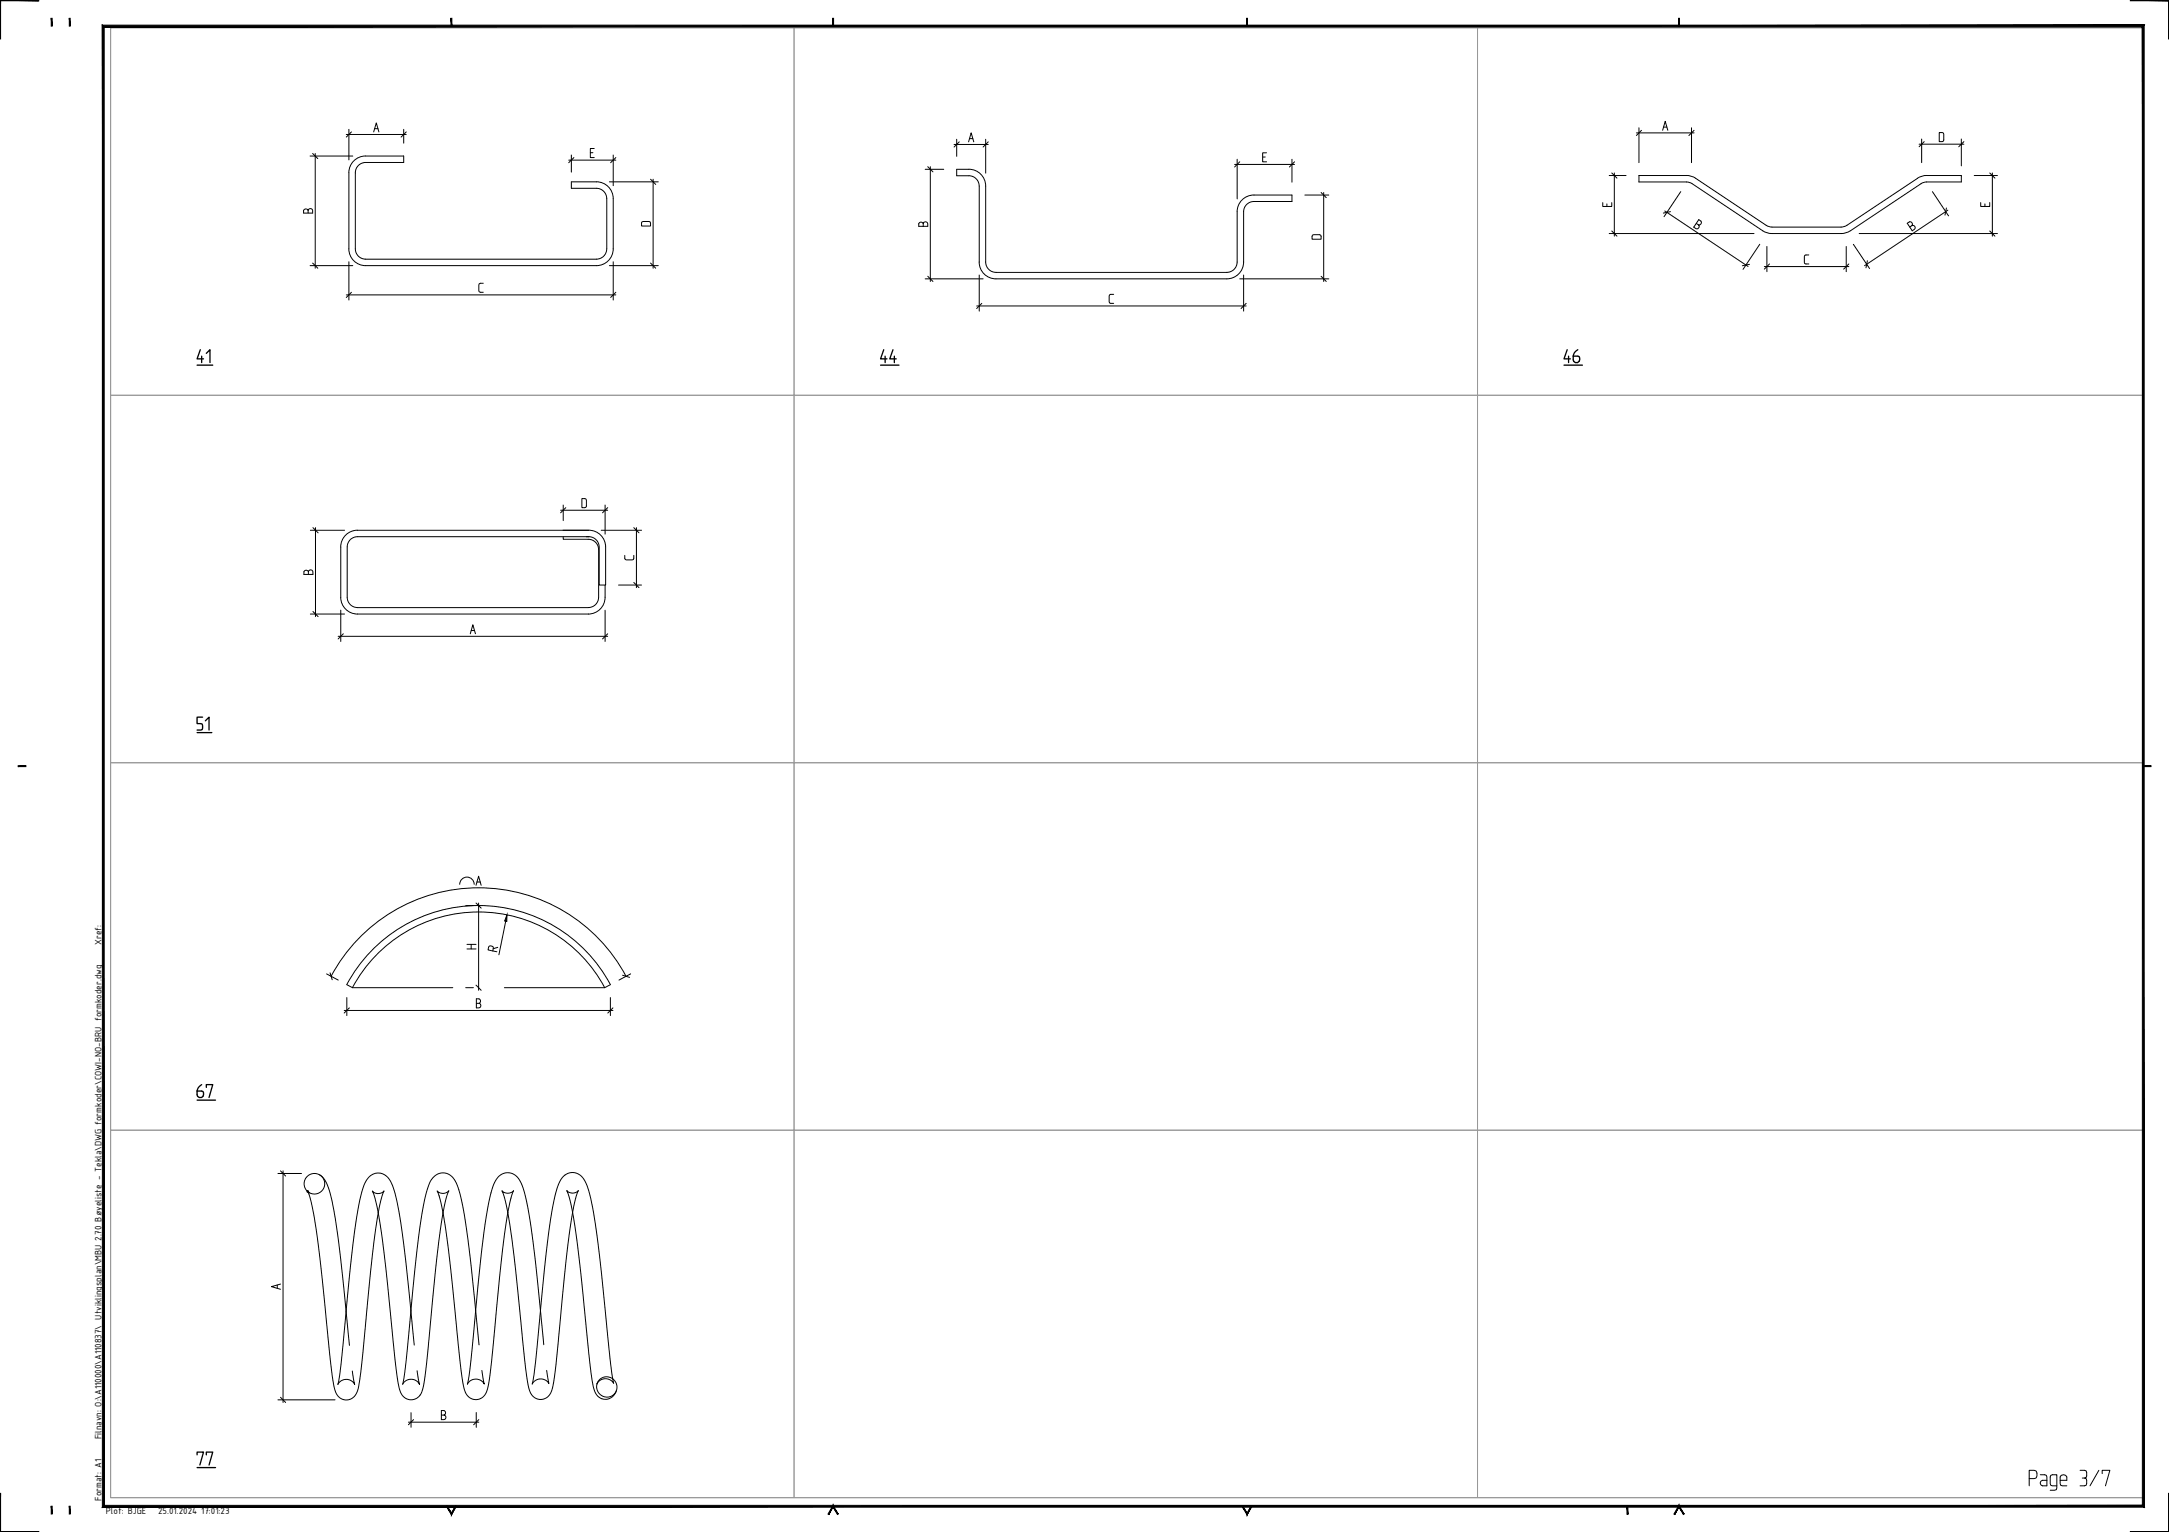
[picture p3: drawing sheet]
<svg xmlns="http://www.w3.org/2000/svg" width="841mm" height="594mm" viewBox="0 0 841 594" stroke-linecap="round" stroke-linejoin="round" font-family="sans-serif">
<path d="M42.9 10.8h788.1h-258.1v142.5h258.1h-258.1v142.5h258.1h-258.1v142.5h258.1h-258.1v142.5h258.1h-788.1zM42.9 10.8h265v142.5h-265zM307.9 10.8h265v142.5h-265zM42.9 153.3h265v142.5h-265zM307.9 153.3h265v142.5h-265zM42.9 295.8h265v142.5h-265zM307.9 295.8h265v142.5h-265zM42.9 438.3h265v142.5h-265zM307.9 438.3h265v142.5h-265z" fill="none" stroke="#989898" stroke-width=".39"/>
<!-- layer: _utsidejern -->
<g fill="none" stroke="#000" stroke-width=".39">
<path d="M135.3 67a6.5 6.5 0 0 1 6.5-6.5h14.7v2.5h-14.7a4 4 0 0 0-4 4v29.5a4 4 0 0 0 4 4h89.5a4 4 0 0 0 4-4v-19.5M135.3 67v29.5M235.3 77a4 4 0 0 0-4-4h-9.8v-2.5h9.8a6.5 6.5 0 0 1 6.5 6.5M237.8 77v19.5a6.5 6.5 0 0 1-6.5 6.5h-89.5a6.5 6.5 0 0 1-6.5-6.5M656.1 71.2l27.4 18.3 1.7 .8 1.9 .3h26.8M657.5 69.2l27.4 18.2M657.5 69.1l-1.7-.8-1.9-.3-18.4 .1v2.5h18.4l2.2 .6M743.5 69.1l2.9-1h14.1v2.5h-13.4l-1.4 .2-28.2 18.7-1.7 .8-1.9 .3M743.5 69.2l-27.4 18.2M479.7 82.1a6.5 6.5 0 0 1 6.5-6.5h14.8v2.5h-14.8a4 4 0 0 0-4 4v19.5a6.5 6.5 0 0 1-6.5 6.5h-89.5a6.5 6.5 0 0 1-6.5-6.5v-29.4a4 4 0 0 0-4-4.1h-4.7v-2.4h4.7a6.5 6.5 0 0 1 6.5 6.4v29.5a4 4 0 0 0 4 4h89.5a4 4 0 0 0 4-4M479.7 82.1v19.5M684.9 87.4l2.2 .6"/>
<path d="M687.1 88.1h26.8M716.1 87.4l-2.2 .6M218.4 205.6h9.9a6.5 6.5 0 0 1 6.5 6.5v14.8h-2.5v-14.8a4 4 0 0 0-4-4M218.4 208.1v1h9.7a4 4 0 0 1 4 4M228.1 205.6h-89.5a6.5 6.5 0 0 0-6.5 6.5v19.5a6.5 6.5 0 0 0 6.5 6.5h89.5a6.5 6.5 0 0 0 6.5-6.5v-4.7M228.4 208.1h-89.8a4 4 0 0 0-4 4v19.5a4 4 0 0 0 4 4M232.1 213.1v18.5M138.6 235.6h89.5M232.1 231.6a4 4 0 0 1-4 4M145.5 367.2a57.9 57.9 0 0 1 91.2 14.6l-2.2 1.2a55.4 55.4 0 0 0-97.8 0l-2.2-1.2 4.2-6.7 3.2-4.1zM124 455.6a10.2 10.2 0 0 1 4 7.1 194.7 194.7 0 0 1 4.4 28.1l1.8 17.7M119.3 462l.8 .6"/>
<path d="M148.9 461.9l-.5 .9a121.8 121.8 0 0 0-4.1 24.9l-3.6 36.6a79.5 79.5 0 0 1-2.4 15.8 4.4 4.4 0 0 1-4.7 2.7 4.4 4.4 0 0 1-3.8-3.8l-1.2-7.5-2-19.2a389.8 389.8 0 0 0-5.9-46.1l-1.3-4.1M174 461.8l-.2 .3a55.7 55.7 0 0 0-3 14.7l-1.8 14.6-3.2 33.5a56.9 56.9 0 0 1-2.7 15.8 4.5 4.5 0 0 1-4.9 2 4.5 4.5 0 0 1-3.3-4.1l-1.6-10.6-4.3-41.7-2.3-16M199.1 461.7a43.3 43.3 0 0 0-2.9 13l-2.5 20.6-3 32.2a40.4 40.4 0 0 1-2.6 13.3 4.5 4.5 0 0 1-4.9 1.8 4.5 4.5 0 0 1-3.3-4.2l-1.2-7.4-1.5-15a685.4 685.4 0 0 0-4.6-41l-.8-4.7M222 470.1l2.9 20.6 3.9 38.2a32.8 32.8 0 0 0 2.5 12 4.3 4.3 0 0 0 4.4 1.6 4.3 4.3 0 0 0 3.3-3.3M224.2 461.7l-.5 1.4a120.6 120.6 0 0 0-3.9 23.1l-3.5 35.6a77.2 77.2 0 0 1-2.8 18.5 4.5 4.5 0 0 1-5 2.2 4.5 4.5 0 0 1-3.5-4.2l-1.2-7.4-1.6-15.7a599.6 599.6 0 0 0-4.8-41.9l-.5-3M159.3 508.3a401.4 401.4 0 0 0-5.5-42.9 16.4 16.4 0 0 0-3.9-9.2 5.2 5.2 0 0 0-8.4 2.5 112.8 112.8 0 0 0-5 26.8l-4.2 43-1.3 8.3M184.4 508.2l-2.3-22.4a133.4 133.4 0 0 0-4.9-26.3 5.7 5.7 0 0 0-6.7-4.5l-2 1a10.9 10.9 0 0 0-3.3 6.8 223.7 223.7 0 0 0-4.4 29.8l-3.3 34.9-1.4 9.3M209.6 508.2l-3.5-30.8a71.9 71.9 0 0 0-4.4-19.4 5.3 5.3 0 0 0-5.2-3.2 5.3 5.3 0 0 0-4.7 3.8 104.7 104.7 0 0 0-4.8 24.6l-4.4 44.1-1.4 9.4M237.6 534.7l-1.1-7.9-3.3-33.3a181.4 181.4 0 0 0-5.5-33.5 6.4 6.4 0 0 0-6.1-5.3 6.9 6.9 0 0 0-5.5 5.8 183.7 183.7 0 0 0-5 31.9l-3.4 35.8-1.3 8.5"/>
<circle cx="121.9" cy="459" r="4"/>
<circle cx="235.3" cy="537.8" r="4"/>
</g>
<!-- layer: K033D -->
<g fill="none" stroke="#000" stroke-width=".39">
<path d="M122.2 59.5v44.5M134.3 52.1h23.2M135.3 50.2v11.8M144.9 51.2l1-3.5 1 3.5M145.3 49.9h1.2M156.5 50.2v5.3M228.9 59.2h1M230.4 57.6h-1.5v3.5h1.5M369.9 56h13.3M371 54v6.6M375.6 55l1-3.5 1 3.5M375.9 53.8h1.3"/>
<path d="M382.2 54v13.1M491.1 59.3h-1.5v3.5h1.5M634.5 51.5h22.4M635.5 49.5v13.6M644.7 50.5l1-3.5 1 3.5M645.1 49.3h1.2M655.9 49.5v13.6M744.1 55.9h17.4M745.1 53.9v9.2M751.9 51.4l1.7 .3 .1 2.6-.3 .5-1.5 .1zM760.5 53.9v10.4M120.2 60.5h16.6"/>
<path d="M220.5 62.1h18.3M221.5 60.1v6.7M236.3 70.5h19M237.8 60.1v11.9M253.2 69.5v34.5M358.7 65.7h7.2M360.7 64.6v44.5M478.7 63.8h23.3M479.7 61.8v15.3M489.6 60.9h1M501 61.8v8.8M506 75.6h9.2"/>
<path d="M513.3 74.6v34.5M621.5 78.6v1.5h3.5v-1.5M623.1 79.1v1M624 68.1h6.5M625.9 67.1v24.5M651.7 74.3l-6.5 9.7M749.3 74.3l6.3 9.4M765.5 68.1h9M768 78.6v1.5h3.5v-1.5M769.6 79.1v1M772.5 67.1v24.5M117.8 81.4l.9-.4 .8 .6 .4-.6h.9l.4 .6v1h-3.5z"/>
<path d="M119.5 81.6v1M249 86h3l.3 1.6h-3.5zM356.6 86.3h1l.4 .5 .4-.7h1l.3 .7v1h-3.5v-1zM358 86.8v1M508.9 91.3l.5-.3 2.6 .1 .3 1.7h-3.6zM624 90.6h56.1M645.5 81.8l32.3 21.5M657.7 86.6l.8 .6M658.7 85.2l.8 .5 .2 .6-.5 .9h-.7l.3 1-.8 .5-1.3-.6zM682.3 94.7l-6.4 9.8M685.1 95.6v9.8M701.4 98.9l-1.5 .1-.3 .5 .1 2.6 1.7 .3"/>
<path d="M715.9 95.6v9.8M718.6 94.7l6.3 9.4M720.9 90.6h53.6M739.5 86.6l.9-.6 .6 .1 .5 .8-.2 .6 1.1 .2 .1 .9-1 .9zM741.3 87.5l-.8 .5M755.3 81.5l-32.3 21.5M120.2 103h16.6M134.3 114.4h104.5M135.3 101.5v14.8M187.4 109.8l-1.5 .2-.2 .5 .1 2.6 1.6 .2M236.3 103h19M237.8 101.5v14.8"/>
<path d="M358.7 108.1h22.5M378.7 118.7h104.5M379.7 106.7v13.9M431.8 114.1l-1.5 .2-.2 .5 .1 2.6 1.6 .2M480.7 108.1h34.5M482.2 106.7v13.9M684.1 103.4h32.8M217.4 197.9h18.2M218.4 195.8v6.1M225.6 193.4l1.7 .2 .1 2.6-.3 .5-1.5 .2zM234.6 195.8v11.3M120.3 205.6h13.3"/>
<path d="M122.3 204.6v34.5M233.1 205.6h15.7M242.3 215.4l.1 1.5 .5 .2 2.6-.1 .3-1.6M246.8 204.6v23.3M118.2 221.2h1l.4 .5 .4-.6h1l.3 .6v1.1h-3.5v-1.1zM119.6 221.7v1.1M120.3 238.1h13.3M132.1 236.6v12.2M234.6 236.6v12.2M239.8 226.9h9M131.1 246.8h104.5M182.4 245.8l1-3.5 .9 3.5"/>
<path d="M182.7 244.5h1.3M178.3 342.9a2.8 2.8 0 0 1 2.8-2.8 2.8 2.8 0 0 1 2.8 2.8M180.6 351.2h3M184.6 343.3l1-3.5 1 3.5M184.9 342h1.3M185.6 350.2v33.8M196.1 357.2l-2.7 13M126.6 377.6l4.6 2.5M128.4 378.6a64.8 64.8 0 0 1 114.3 0M181.1 368h3.5M181.1 366.2h3.5M182.7 366.2v1.8"/>
<path d="M191.1 368.8v-1.7l-.9-.3-.5 .1-.5 1.5 3.5 .7M193 367.4l-1.8 .5M244.5 377.6l-4.5 2.5M133.5 391.8h104.2M134.5 386.8v7M136.7 383h38.9M180.6 383h3M184.7 387.3h1l.5 .4v1l-.5 .4 .7 .7-.3 .9-1.4 .1zM184.7 389.1h1M195.6 383h38.9M236.7 386.8v7M107.8 455.1h9.1"/>
<path d="M109.8 454v89.8M148.9 461.9a3.1 3.1 0 0 1-4.5 0l1.1 3 1.2 5.4M174 461.8a3.1 3.1 0 0 1-4.5 0 27.7 27.7 0 0 1 2.3 8.5M199.1 461.7a3.1 3.1 0 0 1-4.5 0l1.3 3.7 1 4.9M224.2 461.7a3.1 3.1 0 0 1-4.4 0l1.2 3.6 1 4.8M107.5 498.3v1.3M108.8 497.9l-3.6 1 3.6 1M134.2 508.5l1.3 13.2M159.3 508.3l1.3 13.3M184.4 508.2l1.3 13.3M209.6 508.2l1.2 13.3M136.6 531.6l.9 5.2a3.7 3.7 0 0 0-6.5 0"/>
<path d="M161.7 531.6l1 5.2a3.7 3.7 0 0 0-6.6 0M186.8 531.4l1 5.3a3.7 3.7 0 0 0-6.6 0M212 531.4l.9 5.2a3.7 3.7 0 0 0-6.5 .1M231.5 536.6h.1M237.6 534.7l.4 1.9a3.7 3.7 0 0 0-6.5 0M107.8 542.8h22.1M158.4 551.5h27.3M159.4 547.8v5.7M171.1 547h1l.5 .4v1l-.5 .3 .8 .8-.4 .9-1.4 .1zM171.1 548.7h1M184.7 547.7v5.8M786.8 573.4l2.6-.2a2.2 2.2 0 0 0 0-2.8l-2.6-.2v6"/>
<path d="M791.1 571.9h1.7l.7 .2 .2 .6v3.5h-1.7a1.09 1.09 0 0 1-.9-1.1 1.09 1.09 0 0 1 .9-1.1h1.7M797.5 576.2l-2.3-.2-.2-.7 .2-3.2 2.3-.2v5.1l-.2 .7-2.3 .2M798.8 574h2.6v-1.3l-.4-.6-.9-.2-.9 .2-.4 .6v2.6l.2 .7 2.4 .2M806.5 570.2h1.8l.6 .2 .2 .6-.2 2-.6 .2 .6 .2 .2 .6-.2 2-2.4 .2M807.4 573.2h.9M813.8 570.2l-3.4 6M815.1 571.5v-1.3h3l-1.7 6"/>
</g>
<!-- layer: 0 -->
<g fill="none" stroke="#000" stroke-width=".39">
<path d="M121.2 59.5l2 2M136.3 51.2l-2 2M157.5 51.2l-2 2M371.9 55l-2 2M383.2 55l-2 2M636.5 50.5l-2 2M656.9 50.5l-2 2M746.1 54.9l-2 2M761.5 54.9l-2 2M222.5 61.1l-2 2M238.8 61.1l-2 2M252.3 69.5l1.9 2"/>
<path d="M359.7 64.6l2 2M480.7 62.8l-2 2M502 62.8l-2 2M512.3 74.6l2 2M625 67.1l2 2M771.5 67.1l2 2M625 89.6l2 2M647.7 82.1l-2.7 .5M754.7 80.7l-.5 2.7M771.5 89.6l2 2M121.2 102l2 2M136.3 113.3l-2 2.1"/>
<path d="M238.8 113.3l-2 2.1M252.3 102l1.9 2M359.7 107.1l2 2M380.7 117.6l-2 2M483.2 117.6l-2 2M512.3 107.1l2 2M678.4 102.5l-2.8 .6M686.1 102.4l-2 2M716.9 102.4l-2 2M724.1 101.1l-.6 2.8M219.4 196.9l-2 2M235.6 196.9l-2 2"/>
<path d="M121.3 204.6l2 2M245.8 204.6l2 2M121.3 237.1l2 2M245.8 225.9l2 2M133.1 245.8l-2 2M235.6 245.8l-2 2M184.6 350.2l2 2M128 377.2l.8 2.7M241.4 378.2l2.7 .8M135.5 390.8l-2 2M184.6 382l2 2M237.7 390.8l-2 2"/>
<path d="M108.8 454l2 2M108.8 541.8l2 2M160.4 550.5l-2 2M185.7 550.5l-2.1 2"/>
</g>
<!-- layer: K033D -->
<path d="M196.6 354.8l-.1 2.5-.8-.2z" fill="#000" stroke="#000" stroke-width=".39"/>
<!-- layer: _utsidejern -->
<path d="M119.3 462l.1 .1" fill="none" stroke="#000" stroke-width=".99"/>
<!-- layer: K001 -->
<g fill="#000" stroke="#000" stroke-width=".39">
<path d="M.2 .3l-.2 14.8zM0 .1v15z"/>
<path d="M0 .1l15 .2zM0 .1l15 .2z"/>
<path d="M19.9 7.1l.3 3v-3zM19.9 7.1l.3 3h-.3z"/>
<path d="M26.9 7.1l.3 3v-3zM26.9 7.1l.3 3h-.3z"/>
<path d="M174.9 7.1l.3 3v-3zM174.9 7.1l.3 3h-.3z"/>
<path d="M322.9 7.1l.3 3v-3zM322.9 7.1l.3 3h-.3z"/>
<path d="M483.4 7.1l.3 3v-3zM483.4 7.1l.3 3h-.3z"/>
<path d="M650.9 7.1l.3 3v-3zM650.9 7.1l.3 3h-.3z"/>
<path d="M826 .1l14.9 .2zM826 .1h15z"/>
<path d="M841 .1l-.1 15zM841 .1l-.1 15z"/>
<path d="M7 296.9v.4l3-.4zM7 297.3l3-.4v.4z"/>
<path d="M831 296.9v.4l3-.4zM831 297.3l3-.4v.4z"/>
<path d="M840.9 579.1v14.8zM841 579.1v15z"/>
<path d="M.2 579.1l-.2 15zM0 579.1v15z"/>
<path d="M.2 593.9l14.8 .2zM0 594.1h15z"/>
<path d="M19.9 584.1v3h.3zM19.9 584.1h.3v3z"/>
<path d="M26.9 584.1v3h.3zM26.9 584.1h.3v3z"/>
<path d="M173.1 584.1l1.9 2.6-1.6-2.8zM173.1 584.1l1.9 2.6v.7zM176.7 583.9l-1.7 2.8v.7zM176.7 583.9l.3 .2-2 3.3z"/>
<path d="M323 584.4l1.7 2.9 .3-.2zM323 583.7l2 3.4-2-2.7zM323 583.7l-1.6 3.6 1.6-2.9zM323 583.7l-1.6 3.6-.3-.2z"/>
<path d="M485.2 583.9l-1.7 3.5 2-3.3zM485.2 583.9l-1.7 3.5v-.7zM481.6 584.1l1.9 3.3v-.7zM481.6 584.1l.3-.2 1.6 2.8z"/>
<path d="M630.9 584.1l.3 3.1v-3.1zM630.9 584.1l.3 3.1h-.3z"/>
<path d="M651 584.4l1.7 2.9 .3-.2zM651 583.7l2 3.4-2-2.7zM651 583.7l-1.6 3.6 1.6-2.9zM651 583.7l-1.6 3.6-.3-.2z"/>
<path d="M39.7 584.4h791.7l-.7-.7zM39.7 584.4l.7-.7h790.3zM39.7 9.8v574.6l.7-.7zM39.7 9.8l.7 .6v573.3zM39.7 9.8l.7 .6 791-.6zM40.4 10.4l791-.6-.7 .6zM831.4 9.8l-.7 .6 .7 574zM830.7 10.4l.7 574-.7-.7z"/>
<path d="M826 593.9l15 .2zM826 593.9l15 .2z"/>
</g>
<g font-size="10.1">
<text x="75.5" y="142.9">41</text>
<text x="340.4" y="142.9">44</text>
<text x="605.7" y="142.9">46</text>
<text x="75.5" y="427.9">67</text>
<text x="75.5" y="570.4">77</text>
</g>
<text font-size="9.7" x="83.3" y="285.4" transform="rotate(-90 83.3 285.4)">51</text>
<g font-size="3.9">
<text x="39.3" y="366.5" transform="rotate(-90 39.3 366.5)">Xref:</text>
<text x="39.3" y="558.2" transform="rotate(-90 39.3 558.2)">Filnavn: O:\A110000\A110837\_Utviklingsplan\MBU 2.70 Bøyeliste - Tekla\DWG formkoder\COWI-NO-BRU_formkoder.dwg</text>
<text x="39.3" y="581.9" transform="rotate(-90 39.3 581.9)">Format: A1</text>
<text x="41" y="587.1">Plot: BJGE</text>
<text x="61.3" y="587.1">25.01.2024 17:01:23</text>
</g>
</svg>
